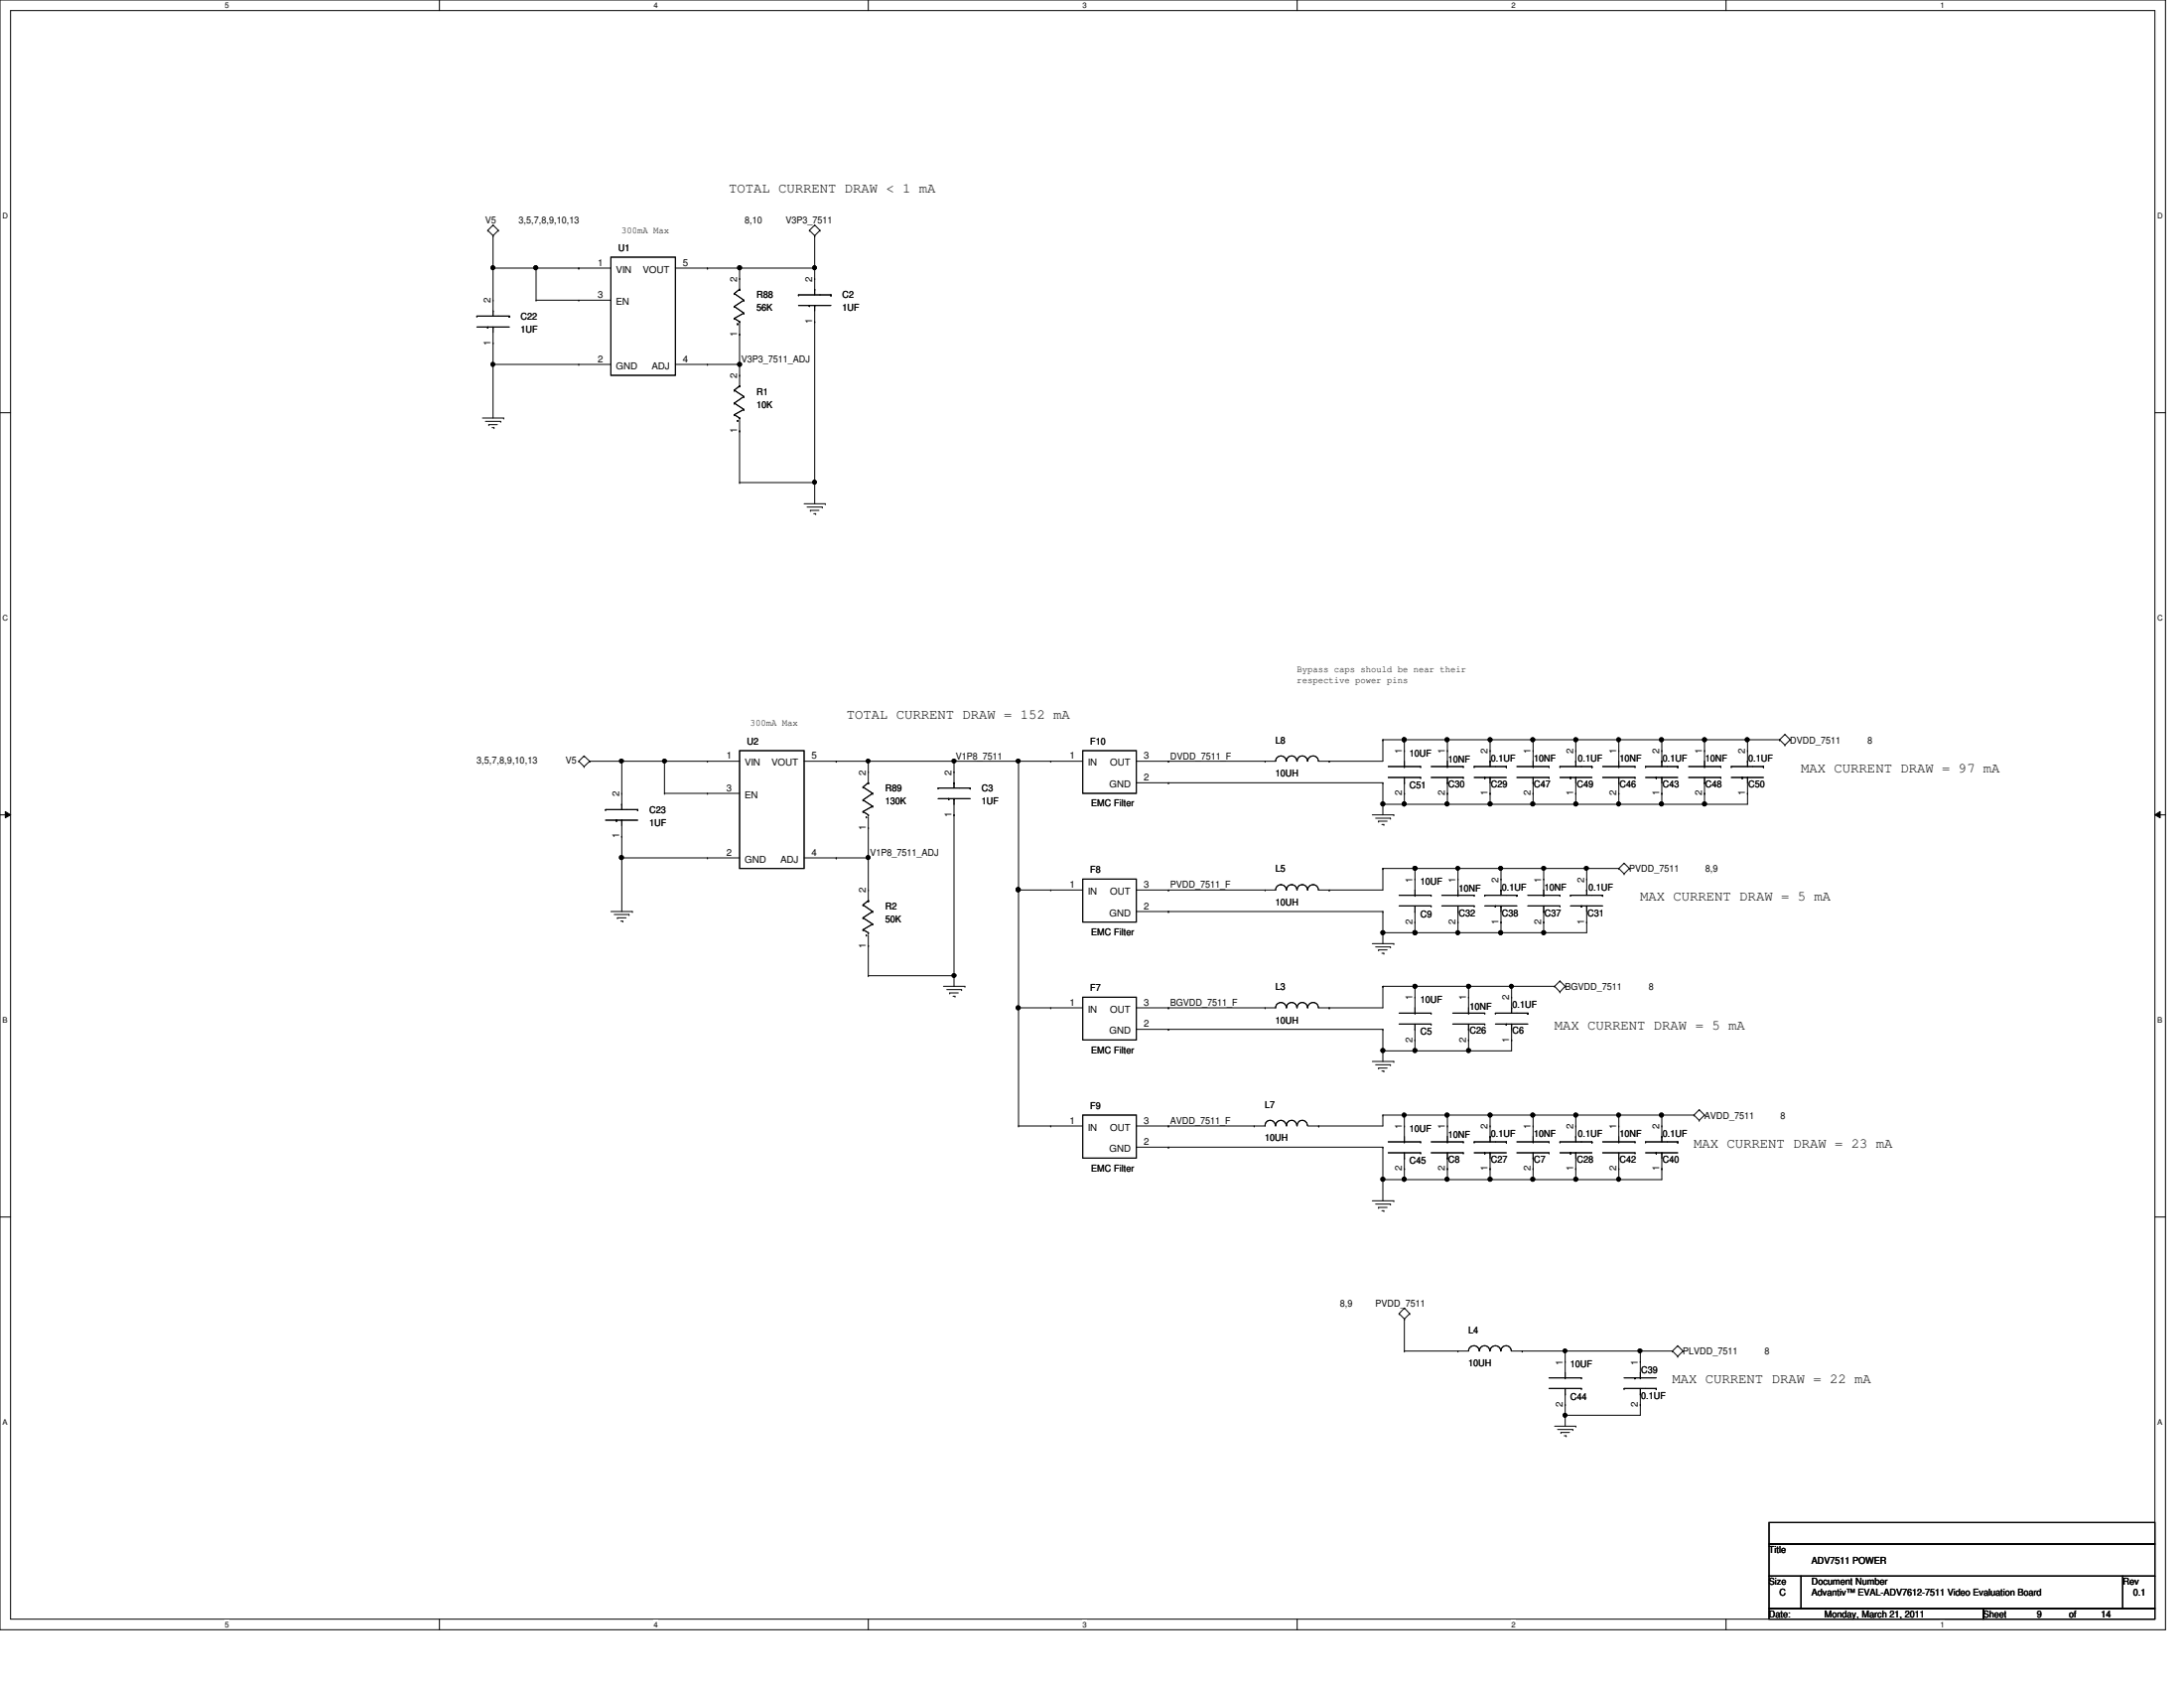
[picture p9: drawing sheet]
<svg xmlns="http://www.w3.org/2000/svg" width="279mm" height="216mm" viewBox="0 0 279 216" stroke-linecap="round" stroke-linejoin="round" font-family="sans-serif">
<path d="M0 0h277v208.4h-277zM1.4 1.4h274.3v205.7h-274.3z" fill="none" stroke="#000" stroke-width=".13"/>
<g fill="#fff">
<path d="M28.8 .1h.5v1.1h-.5z"/>
<path d="M28.8 207.2h.5v1.1h-.5z"/>
</g>
<path d="M56.2 0v1.4M56.2 207.1v1.3" fill="none" stroke="#000" stroke-width=".13"/>
<g fill="#fff">
<path d="M83.7 .1h.5v1.1h-.5z"/>
<path d="M83.7 207.2h.5v1.1h-.5z"/>
</g>
<path d="M111.1 0v1.4M111.1 207.1v1.3" fill="none" stroke="#000" stroke-width=".13"/>
<g fill="#fff">
<path d="M138.5 .1h.6v1.1h-.6z"/>
<path d="M138.5 207.2h.6v1.1h-.6z"/>
</g>
<path d="M165.9 0v1.4M165.9 207.1v1.3" fill="none" stroke="#000" stroke-width=".13"/>
<g fill="#fff">
<path d="M193.4 .1h.5v1.1h-.5z"/>
<path d="M193.4 207.2h.5v1.1h-.5z"/>
</g>
<path d="M220.8 0v1.4M220.8 207.1v1.3" fill="none" stroke="#000" stroke-width=".13"/>
<g fill="#fff">
<path d="M248.2 .1h.6v1.1h-.6z"/>
<path d="M248.2 207.2h.6v1.1h-.6z"/>
<path d="M.3 27.1h.8v1.1h-.8z"/>
<path d="M276 27.1h.7v1.1h-.7z"/>
<path d="M.3 78.5h.8v1.1h-.8z"/>
<path d="M276 78.5h.7v1.1h-.7z"/>
</g>
<path d="M0 52.8h1.4M275.7 52.8h1.3" fill="none" stroke="#000" stroke-width=".13"/>
<g fill="#fff">
<path d="M.3 129.9h.7v1.1h-.7z"/>
<path d="M276 129.9h.6v1.1h-.6z"/>
</g>
<path d="M0 104.2h1.4M.7 103.8l.7 .4-.7 .4zM275.7 104.2l.7-.4v.8zM275.7 104.2h1.3" fill="none" stroke="#000" stroke-width=".13"/>
<path d="M.7 103.8l.7 .4-.7 .4zM275.7 104.2l.7-.4v.8z" fill="#000"/>
<g fill="#fff">
<path d="M.3 181.4h.7v1.1h-.7z"/>
<path d="M276 181.4h.6v1.1h-.6z"/>
</g>
<g fill="none" stroke="#000" stroke-width=".13">
<path d="M62.4 29.5h.1M62.4 29.5l.7 .6M62.9 34.1l.1-.1 .3 .1-.1 .3-.2 .1-.1-.1zM63.1 34.3h.1M63.1 30.1h.1M63.1 28.8h.1M63.1 39.8h.1M63.1 38.4h.1M63.1 34.3h15M63.1 30.1v10.3M63.1 28.8l.7 .7M63.1 28.8l-.7 .7"/>
<path d="M63.8 29.5h.1M63.8 29.5l-.7 .6M68.6 34.3h.1M68.6 38.4h.1M68.6 34.3v4.1M68.6 38.4h9.5M74 34.3h.1M74 38.4h.1M78.1 32.9h8.3v15.1h-8.3zM86.4 34.3h17.8M90.5 34.3h.1M93.9 39.2h.1"/>
<path d="M93.9 37.5h.1M93.9 39.2l1.3 .8M93.9 37.5l1.3 .9M94.6 34.3h.1M94.6 37h.1M94.6 35.6h.1M94.6 34.3v2.7M94.6 37l-.7 .5M95.2 38.4h.1M95.2 38.4l-1.3 .8M102.2 37.7h.1M102.2 39.1h4.1"/>
<path d="M102.2 37.7h4.1M103.5 29.5h.1M103.5 39.1h.1M103.5 29.5l.7 .6M104 34.1l.2-.1 .2 .1v.3l-.2 .1-.2-.1zM104.2 34.3h.1M104.2 30.1h.1M104.2 28.8h.1M104.2 37h.1M104.2 39.1h.1M104.2 35.6h.1M104.2 30.1v7.6"/>
<path d="M104.2 39.1v25.3M104.2 28.8l.7 .7M104.2 28.8l-.7 .7M104.9 29.5h.1M104.9 29.5l-.7 .6M106.3 37.7h.1M61 40.4h.1M61 41.8h4.2M61 40.4h4.2M61.7 53.5h2.7M62.1 53.9h2M62.4 41.8h.1"/>
<path d="M62.5 54.3h.1M62.5 54.3h1.1M62.9 46.4h.1l.3 .1-.1 .3-.2 .1-.1-.1zM62.9 54.7h.3M63.1 43.9h.1M63.1 46.6h.1M63.1 41.8h.1M63.1 41.8v11.7M63.1 46.6h15M63.2 54.7h.1M64.1 53.9h.1M64.4 53.5h.1"/>
<path d="M65.2 40.4h.1M74 46.6h.1M86.4 46.6h8.2M90.5 46.6h.1M93.9 53h.1M93.9 51.6h.1M93.9 49.9h.1M93.9 40.7h.1M93.9 53l.7 .5M93.9 51.6l1.3 .8M93.9 49.9l1.3 .8M93.9 40.7l.7 .4"/>
<path d="M94.4 53.8h.1M94.4 41.4h.1M94.6 42.8h.1M94.6 46.6h.1M94.6 55.1h.1M94.6 49.4h.1M94.6 53.5h.1M94.6 48h.1M94.6 41.1h.1M94.6 41.4v8M94.6 53.8v7.9M94.6 49.4l-.7 .5"/>
<path d="M95.2 52.4h.1M95.2 50.7h.1M95.2 40h.1M95.2 52.4l-1.3 .6M95.2 50.7l-1.3 .9M95.2 40l-1.3 .7M104.2 41.1h.1M94.6 61.7h.1M94.6 61.7h9.6M102.9 64.4h2.7M103.3 64.9h1.9M103.7 65.3h.1"/>
<path d="M103.7 65.3h1.1M104 61.5l.2-.1 .2 .1v.4h-.2h-.2zM104.1 65.7h.3M104.2 61.7h.1M104.4 65.7h.1M105.2 64.9h.1M105.6 64.4h.1M74 97.4h.1M74 97.4l.7 .6M74.7 98h.1M74.7 96.7h.1M74.7 96.7l-.7 .7"/>
<path d="M74.7 96.7l.7 .7M75.4 97.4h.1M75.4 97.4h19.2M75.4 97.4l-.7 .6M79.5 97.4h.1M79.5 97.4v6.1M85 97.4h.1M85 97.4v4.1M90.5 97.4h.1M94.6 96h8.3v15.1h-8.3zM102.9 97.4h35.6M107 97.4h.1"/>
<path d="M110.9 97.2h.3l.1 .1-.1 .2-.2 .1-.1-.1zM111.1 97.4h.1M111.1 98.7h.1M111.1 97.4v2.7M122 97.4h.1M122 98.7h.1M122 97.4v3.4M130.3 97.4h.1M130.3 97.4v46.6M134.4 97.4h.1M138.5 96h6.9v5.5h-6.9zM145.4 97.4h17.8a.68 .68 0 0 1 .7-.7 .68 .68 0 0 1 .6 .7"/>
<path d="M149.5 97.4h.1M161.8 97.4h.1M164.6 97.4a.66 .66 0 0 1 .6-.7 .66 .66 0 0 1 .7 .7M165.9 97.4a.66 .66 0 0 1 .7-.7 .66 .66 0 0 1 .7 .7M167.3 97.4a.68 .68 0 0 1 .7-.7 .68 .68 0 0 1 .7 .7M170.1 97.4h.1M176.9 94.6h.1M176.9 94.6v2.8h-8.2M176.9 94.6h50.8M177.6 98h4.1M177.6 99.4h4.1M179.5 94.4h.1l.2 .1v.3l-.2 .1-.1-.1z"/>
<path d="M179.7 94.6h.1M179.7 98h.1M179.7 96h.1M179.7 94.6v3.4M179.7 99.4v3.5M181.7 98h.1M181.7 99.4h.1M183.1 98h4.1M183.1 99.4h4.1M185.2 94.6h.1M185.2 98h.1M185.2 96h.1"/>
<path d="M185.2 94.6v3.4M185.2 99.4v3.5M187.2 98h.1M187.2 99.4h.1M188.6 98h.1M188.6 98h4.1M188.6 99.4h4.1M189.9 99.4h.1M190.6 94.6h.1M190.6 97.4h.1M190.6 99.4h.1M190.6 96h.1"/>
<path d="M190.6 94.6v3.4M190.6 99.4v3.5M192.7 98h.1M194.1 98h4.1M194.1 99.4h4.1M196.1 94.6h.1M196.1 98h.1M196.1 96h.1M196.1 94.6v3.4M196.1 99.4v3.5M198.2 98h.1M198.2 99.4h.1"/>
<path d="M199.6 98h.1M199.6 98h4.1M199.6 99.4h4.1M200.9 99.4h.1M201.6 94.6h.1M201.6 97.4h.1M201.6 99.4h.1M201.6 96h.1M201.6 94.6v3.4M201.6 99.4v3.5M203.7 98h.1M205 98h4.2"/>
<path d="M205 99.4h4.2M206.9 94.4h.2l.2 .1-.1 .3-.1 .1-.2-.1zM207.1 94.6h.1M207.1 98h.1M207.1 96h.1M207.1 94.6v3.4M207.1 99.4v3.5M209.2 98h.1M209.2 99.4h.1M210.5 98h.1M210.5 98h4.1M210.5 99.4h4.1"/>
<path d="M211.9 99.4h.1M212.6 94.6h.1M212.6 97.4h.1M212.6 99.4h.1M212.6 96h.1M212.6 94.6v3.4M212.6 99.4v3.5M214.6 98h.1M216 98h4.1M216 99.4h4.1M218.1 94.6h.1M218.1 98h.1"/>
<path d="M218.1 96h.1M218.1 94.6v3.4M218.1 99.4v3.5M220.1 98h.1M220.1 99.4h.1M221.5 98h.1M221.5 98h4.1M221.5 99.4h4.1M222.9 99.4h.1M223.6 94.6h.1M223.6 97.4h.1M223.6 99.4h.1"/>
<path d="M223.6 96h.1M223.6 99.4v3.5h-46.7M223.6 94.6v3.4M225.6 98h.1M227.7 94.6h.1M227.7 94.6l.6 .7M228.3 93.9h.1M228.3 95.3h.1M228.3 93.9l-.6 .7M228.3 93.9l.7 .7M229 94.6h.1M229 94.6l-.7 .7"/>
<path d="M77.5 103.5h.1M77.5 104.9h4.1M77.5 103.5h4.1M78.1 116.6h2.8M78.6 117h1.9M78.9 104.9h.1M79 117.4h.1M79 117.4h1.1M79.4 117.8h.3M79.5 109.7h.1M79.5 107h.1M79.5 102.9h.1"/>
<path d="M79.5 104.9h.1M79.5 101.5h.1M79.5 104.9v11.7M79.5 109.7h15.1M79.7 117.8h.1M80.5 117h.1M80.9 116.6h.1M81.6 103.5h.1M85 101.5h.1M85 101.5h9.6M90.5 109.7h.1M90.5 101.5h.1"/>
<path d="M102.9 109.7h8.2M107 109.7h.1M110.4 118.9h.1M110.4 117.4h.1M110.4 115.7h.1M110.4 103.8h.1M110.4 102.3h.1M110.4 100.7h.1M110.4 118.9l.7 .4M110.4 117.4l1.2 .8M110.4 115.7l1.2 .9M110.4 103.8l.7 .4"/>
<path d="M110.4 102.3l1.2 .8M110.4 100.7l1.2 .8M110.8 119.6h.1M110.8 104.5h.1M110.9 109.5l.1-.1 .3 .1-.1 .4h-.2h-.1zM111.1 109.7h.1M111.1 105.9h.1M111.1 115.2h.1M111.1 119.3h.1M111.1 113.8h.1M111.1 100.1h.1M111.1 104.2h.1"/>
<path d="M111.1 104.5v10.7M111.1 119.6v5.2M111.1 115.2l-.7 .5M111.1 100.1l-.7 .6M111.6 118.2h.1M111.6 116.6h.1M111.6 103.1h.1M111.6 101.5h.1M111.6 118.2l-1.2 .7M111.6 116.6l-1.2 .8M111.6 103.1l-1.2 .7M111.6 101.5l-1.2 .8"/>
<path d="M120 100.8h.1M120 102.2h4.1M120 100.8h4.1M121.4 102.2h.1M122 104.2h.1M122 100.1h.1M122 102.2h.1M122 102.2v24M124.1 100.8h.1M130.3 113.8h.1M130.3 113.8h8.2M134.4 113.8h.1"/>
<path d="M138.5 112.4h6.9v5.5h-6.9zM145.4 113.8h17.8a.68 .68 0 0 1 .7-.6 .68 .68 0 0 1 .6 .6M145.4 100.1h31.5M145.4 116.6h31.5M149.5 113.8h.1M149.5 100.1h.1M149.5 116.6h.1M161.8 113.8h.1M164.6 113.8a.66 .66 0 0 1 .6-.6 .66 .66 0 0 1 .7 .6M165.9 113.8a.66 .66 0 0 1 .7-.6 .66 .66 0 0 1 .7 .6M167.3 113.8a.68 .68 0 0 1 .7-.6 .68 .68 0 0 1 .7 .6M170.1 113.8h.1"/>
<path d="M175.6 104.2h2.7M176 104.6h1.9M176.4 105h.1M176.4 105h1.1M176.8 105.5h.2M176.9 111.1h.1M176.9 100.1h.1M176.9 119.3h.1M176.9 102.9h.1M176.9 116.6h.1M176.9 111.1v2.7h-8.2M176.9 111.1h30.2"/>
<path d="M176.9 100.1v4.1M176.9 116.6v4.1M177 105.5h.1M177.9 104.6h.1M178.3 104.2h.1M179 114.5h4.1M179 115.9h4.1M179.5 102.6h.1l.2 .1v.3l-.2 .1-.1-.1zM179.7 101.5h.1M179.7 102.9h.1M179.7 100.1h.1M181 111.1h.1"/>
<path d="M181 117.9h.1M181 119.3h.1M181 116.6h.1M181 114.5h.1M181 112.4h.1M181 111.1v3.4M181 115.9v3.4M183.1 114.5h.1M183.1 115.9h.1M184.4 114.5h4.2M184.4 115.9h4.2M185.2 102.9h.1"/>
<path d="M185.2 101.5h.1M185.2 100.1h.1M186.3 110.9h.4v.1v.2l-.2 .1-.2-.1zM186.3 119.1l.2-.1 .2 .2v.3h-.2h-.2zM186.5 111.1h.1M186.5 117.9h.1M186.5 119.3h.1M186.5 116.6h.1M186.5 114.5h.1M186.5 112.4h.1M186.5 111.1v3.4M186.5 115.9v3.4"/>
<path d="M188.6 114.5h.1M188.6 115.9h.1M189.9 114.5h.1M189.9 114.5h4.2M189.9 115.9h4.2M190.6 102.9h.1M190.6 101.5h.1M191.3 115.9h.1M192 119.3h.1M192 111.1h.1M192 117.9h.1M192 113.8h.1"/>
<path d="M192 115.9h.1M192 112.4h.1M192 111.1v3.4M192 115.9v3.4M194.1 114.5h.1M195.5 114.5h4.1M195.5 115.9h4.1M196.1 102.9h.1M196.1 101.5h.1M196.1 100.1h.1M197.5 111.1h.1M197.5 119.3h.1"/>
<path d="M197.5 117.9h.1M197.5 116.6h.1M197.5 114.5h.1M197.5 112.4h.1M197.5 111.1v3.4M197.5 115.9v3.4M199.6 114.5h.1M199.6 115.9h.1M200.9 114.5h.1M200.9 114.5h4.1M200.9 115.9h4.1M201.6 102.9h.1"/>
<path d="M201.6 101.5h.1M202.3 115.9h.1M203 111.1h.1M203 117.9h.1M203 113.8h.1M203 115.9h.1M203 112.4h.1M203 115.9v3.4h-26.1M203 111.1v3.4M205 114.5h.1M206.9 102.6h.2l.2 .1-.1 .3-.1 .1-.2-.1zM207.1 102.9h.1"/>
<path d="M207.1 101.5h.1M207.1 111.1h.1M207.1 100.1h.1M207.1 111.1l.7 .7M207.8 110.4h.1M207.8 111.8h.1M207.8 110.4l-.7 .7M207.8 110.4l.6 .7M208.4 111.1h.1M208.4 111.1l-.6 .7M212.6 102.9h.1M212.6 101.5h.1"/>
<path d="M218.1 102.9h.1M218.1 101.5h.1M218.1 100.1h.1M223.6 101.5h.1M111.1 124.8h.1M111.1 120.9h.1M111.1 124.8h10.9M120.7 126.2h2.7M121.1 126.6h1.9M121.5 127h.1M121.5 127h1.1M121.9 127.4h.3"/>
<path d="M122 124.8h.1M122.2 127.4h.1M123 126.6h.1M123.4 126.2h.1M130.3 128.9h.1M130.3 128.9h8.2M134.4 128.9h.1M138.5 127.6h6.9v5.4h-6.9zM145.4 128.9h17.8a.68 .68 0 0 1 .7-.7 .68 .68 0 0 1 .6 .7M145.4 131.7h31.5M149.5 128.9h.1M149.5 131.7h.1"/>
<path d="M161.8 128.9h.1M164.6 128.9a.66 .66 0 0 1 .6-.7 .66 .66 0 0 1 .7 .7M165.9 128.9a.66 .66 0 0 1 .7-.7 .66 .66 0 0 1 .7 .7M167.3 128.9a.68 .68 0 0 1 .7-.7 .68 .68 0 0 1 .7 .7M170.1 128.9h.1M175.6 135.8h2.7M175.6 120.7h2.7M176 136.2h1.9M176 121.1h1.9M176.4 136.6h.1M176.4 121.5h.1M176.4 136.6h1.1"/>
<path d="M176.4 121.5h1.1M176.8 137h.2M176.8 121.9h.2M176.9 126.2h.1M176.9 134.4h.1M176.9 131.7h.1M176.9 126.2v2.7h-8.2M176.9 131.7v4.1M176.9 126.2h22M177 137h.1M177 121.9h.1M177.9 136.2h.1"/>
<path d="M177.9 121.1h.1M178.3 135.8h.1M178.3 120.7h.1M179 131h4.1M179 129.6h4.1M181 126.2h.1M181 133h.1M181 134.4h.1M181 131.7h.1M181 129.6h.1M181 127.6h.1M181 126.2v3.4"/>
<path d="M181 131v3.4M183.1 129.6h.1M183.1 131h.1M185.8 131h4.1M185.8 129.6h4.1M187.9 126.2h.1M187.9 133h.1M187.9 134.4h.1M187.9 131.7h.1M187.9 129.6h.1M187.9 127.6h.1M187.9 126.2v3.4"/>
<path d="M187.9 131v3.4M189.9 129.6h.1M189.9 131h.1M191.3 129.6h.1M191.3 131h4.2M191.3 129.6h4.2M192.7 131h.1M193.2 126l.1-.1 .3 .1-.1 .3-.2 .1-.1-.1zM193.4 126.2h.1M193.4 133h.1M193.4 128.9h.1M193.4 131h.1"/>
<path d="M193.4 127.6h.1M193.4 131v3.4h-16.5M193.4 126.2v3.4M195.5 129.6h.1M198.9 126.2h.1M198.9 126.2l.7 .7M199.6 125.5h.1M199.6 126.9h.1M199.6 125.5l-.7 .7M199.6 125.5l.6 .7M200.2 126.2h.1M200.2 126.2l-.6 .7"/>
<path d="M0 155.7h1.4M130.3 144h.1M130.3 144h8.2M134.4 144h.1M138.5 142.6h6.9v5.5h-6.9zM145.4 146.7h31.5M149.5 144h.1M149.5 146.7h.1M160.4 144h.1M163.2 144a.66 .66 0 0 0-.7-.7 .66 .66 0 0 0-.7 .7h-16.4M164.5 144a.68 .68 0 0 0-.6-.7 .68 .68 0 0 0-.7 .7M165.9 144a.66 .66 0 0 0-.7-.7 .66 .66 0 0 0-.6 .7"/>
<path d="M167.3 144a.66 .66 0 0 0-.7-.7 .66 .66 0 0 0-.7 .7M168.7 144h.1M175.6 153.6h2.7M176 154h1.9M176.4 154.4h.1M176.4 154.4h1.1M176.8 154.9h.2M176.9 150.9h.1M176.9 142.6h.1M176.9 146.7h.1M176.9 142.6v1.4h-9.6M176.9 146.7v6.9"/>
<path d="M176.9 142.6h39.8M177 154.9h.1M177.6 146h4.1M177.6 147.4h4.1M177.9 154h.1M178.3 153.6h.1M179.5 150.6h.1l.2 .1v.3l-.2 .1-.1-.1zM179.5 142.4h.1l.2 .1v.3l-.2 .1-.1-.1zM179.7 142.6h.1M179.7 149.5h.1M179.7 150.9h.1M179.7 148.1h.1"/>
<path d="M179.7 146h.1M179.7 144h.1M179.7 142.6v3.4M179.7 147.4v3.5M181.7 146h.1M181.7 147.4h.1M183.1 146h4.1M183.1 147.4h4.1M185.2 142.6h.1M185.2 149.5h.1M185.2 150.9h.1M185.2 148.1h.1"/>
<path d="M185.2 146h.1M185.2 144h.1M185.2 142.6v3.4M185.2 147.4v3.5M187.2 146h.1M187.2 147.4h.1M188.6 146h.1M188.6 146h4.1M188.6 147.4h4.1M189.9 147.4h.1M190.6 142.6h.1M190.6 150.9h.1"/>
<path d="M190.6 149.5h.1M190.6 145.4h.1M190.6 147.4h.1M190.6 144h.1M190.6 142.6v3.4M190.6 147.4v3.5M192.7 146h.1M194.1 146h4.1M194.1 147.4h4.1M196.1 142.6h.1M196.1 150.9h.1M196.1 149.5h.1"/>
<path d="M196.1 148.1h.1M196.1 146h.1M196.1 144h.1M196.1 142.6v3.4M196.1 147.4v3.5M198.2 146h.1M198.2 147.4h.1M199.6 146h.1M199.6 146h4.1M199.6 147.4h4.1M200.9 147.4h.1M201.6 142.6h.1"/>
<path d="M201.6 150.9h.1M201.6 149.5h.1M201.6 145.4h.1M201.6 147.4h.1M201.6 144h.1M201.6 142.6v3.4M201.6 147.4v3.5M203.7 146h.1M205 146h4.2M205 147.4h4.2M206.9 142.4h.2l.2 .1-.1 .3-.1 .1-.2-.1zM206.9 150.6h.2l.2 .1-.1 .3-.1 .1-.2-.1z"/>
<path d="M207.1 142.6h.1M207.1 150.9h.1M207.1 149.5h.1M207.1 148.1h.1M207.1 146h.1M207.1 144h.1M207.1 142.6v3.4M207.1 147.4v3.5M209.2 146h.1M209.2 147.4h.1M210.5 146h.1M210.5 146h4.1"/>
<path d="M210.5 147.4h4.1M211.9 147.4h.1M212.6 142.6h.1M212.6 149.5h.1M212.6 145.4h.1M212.6 147.4h.1M212.6 144h.1M212.6 147.4v3.5h-35.7M212.6 142.6v3.4M214.6 146h.1M216.7 142.6h.1M216.7 142.6l.7 .7"/>
<path d="M217.4 141.9h.1M217.4 143.3h.1M217.4 141.9l-.7 .7M217.4 141.9l.7 .7M218.1 142.6h.1M218.1 142.6l-.7 .7M275.7 155.7h1.3M179 168h.1M179 168l.7 .7M179.7 168.7h.1M179.7 172.8h.1M179.7 167.3h.1"/>
<path d="M179.7 172.8h8.2a.68 .68 0 0 1 .7-.7 .68 .68 0 0 1 .6 .7M179.7 168.7v4.1M179.7 167.3l.6 .7M179.7 167.3l-.7 .7M180.3 168h.1M180.3 168l-.6 .7M186.5 172.8h.1M189.3 172.8a.66 .66 0 0 1 .6-.7 .66 .66 0 0 1 .7 .7M190.6 172.8a.68 .68 0 0 1 .7-.7 .68 .68 0 0 1 .7 .7M192 172.8a.66 .66 0 0 1 .7-.7 .66 .66 0 0 1 .6 .7M193.4 172.8h20.6M194.7 172.8h.1"/>
<path d="M198.2 176.2h4.1M198.2 177.6h4.1M200 172.6h.4v.2v.1l-.2 .1-.2-.1zM200.2 172.8h.1M200.2 179.7h.1M200.2 178.3h.1M200.2 176.2h.1M200.2 174.2h.1M200.2 172.8v3.4M200.2 177.6v4.8M202.3 176.2h.1M202.3 177.6h.1"/>
<path d="M207.8 177.6h.1M207.8 176.2h4.1M207.8 177.6h4.1M209.2 176.2h.1M209.8 172.8h.1M209.8 179.7h.1M209.8 178.3h.1M209.8 176.2h.1M209.8 174.2h.1M209.8 172.8v3.4M209.8 177.6v3.4h-9.6M211.9 177.6h.1"/>
<path d="M214 172.8h.1M214 172.8l.6 .7M214.6 172.1h.1M214.6 173.5h.1M214.6 172.1l-.6 .7M214.6 172.1l.7 .7M215.3 172.8h.1M215.3 172.8l-.7 .7M198.9 182.4h2.7M199.3 182.8h1.9M199.7 183.2h.1M199.7 183.2h1.1"/>
<path d="M200 180.8h.2l.2 .1v.3l-.2 .1-.2-.1zM200.1 183.6h.3M200.2 181h.1M200.4 183.6h.1M201.2 182.8h.1M201.6 182.4h.1M226.3 194.7h49.4v2.8h-49.4zM226.3 197.5h49.4v4.1h-49.4zM226.3 201.6h4.1v4.1h-4.1zM226.3 205.7h27.4v1.4h-27.4zM230.4 201.6h41.2v4.1h-41.2zM253.7 205.7h22v1.4h-22z"/>
<path d="M271.6 201.6h4.1v4.1h-4.1z"/>
<circle cx="68.5" cy="34.2" r=".26"/>
<circle cx="94.6" cy="34.2" r=".26"/>
<circle cx="94.6" cy="46.6" r=".26"/>
<circle cx="79.5" cy="97.3" r=".25"/>
<circle cx="85" cy="97.3" r=".25"/>
<circle cx="122" cy="97.3" r=".25"/>
<circle cx="130.3" cy="97.3" r=".25"/>
<circle cx="185.1" cy="94.6" r=".26"/>
<circle cx="190.6" cy="94.6" r=".26"/>
<circle cx="196.1" cy="94.6" r=".26"/>
<circle cx="201.6" cy="94.6" r=".26"/>
<circle cx="212.6" cy="94.6" r=".26"/>
<circle cx="218.1" cy="94.6" r=".26"/>
<circle cx="223.5" cy="94.6" r=".26"/>
<circle cx="79.5" cy="109.7" r=".26"/>
<circle cx="130.3" cy="113.8" r=".26"/>
<circle cx="176.9" cy="119.3" r=".26"/>
<circle cx="176.9" cy="102.8" r=".26"/>
<circle cx="181" cy="119.3" r=".26"/>
<circle cx="181" cy="111" r=".25"/>
<circle cx="185.1" cy="102.8" r=".26"/>
<circle cx="190.6" cy="102.8" r=".26"/>
<circle cx="192" cy="119.3" r=".26"/>
<circle cx="192" cy="111" r=".25"/>
<circle cx="196.1" cy="102.8" r=".26"/>
<circle cx="197.5" cy="119.3" r=".26"/>
<circle cx="197.5" cy="111" r=".25"/>
<circle cx="201.6" cy="102.8" r=".26"/>
<circle cx="202.9" cy="111" r=".25"/>
<circle cx="212.6" cy="102.8" r=".26"/>
<circle cx="218.1" cy="102.8" r=".26"/>
<circle cx="122" cy="124.8" r=".25"/>
<circle cx="130.3" cy="128.9" r=".26"/>
<circle cx="176.9" cy="134.4" r=".26"/>
<circle cx="181" cy="126.2" r=".26"/>
<circle cx="181" cy="134.4" r=".26"/>
<circle cx="187.9" cy="134.4" r=".26"/>
<circle cx="187.9" cy="126.2" r=".26"/>
<circle cx="176.9" cy="150.8" r=".26"/>
<circle cx="185.1" cy="150.8" r=".26"/>
<circle cx="185.1" cy="142.6" r=".26"/>
<circle cx="190.6" cy="150.8" r=".26"/>
<circle cx="190.6" cy="142.6" r=".26"/>
<circle cx="196.1" cy="150.8" r=".26"/>
<circle cx="196.1" cy="142.6" r=".26"/>
<circle cx="201.6" cy="142.6" r=".26"/>
<circle cx="201.6" cy="150.8" r=".26"/>
<circle cx="212.6" cy="142.6" r=".26"/>
<circle cx="209.8" cy="172.8" r=".25"/>
</g>
<g fill="#000">
<path d="M62.9 34.1l.1-.1 .3 .1-.1 .3-.2 .1-.1-.1z" fill-rule="evenodd"/>
<path d="M62.9 34.1l.1-.1 .3 .1-.1 .3-.2 .1-.1-.1z" fill-rule="evenodd"/>
<path d="M104 34.1l.2-.1 .2 .1v.3l-.2 .1-.2-.1z" fill-rule="evenodd"/>
<path d="M104 34.1l.2-.1 .2 .1v.3l-.2 .1-.2-.1z" fill-rule="evenodd"/>
<path d="M62.9 46.4h.1l.3 .1-.1 .3-.2 .1-.1-.1z" fill-rule="evenodd"/>
<path d="M62.9 46.4h.1l.3 .1-.1 .3-.2 .1-.1-.1z" fill-rule="evenodd"/>
<path d="M104 61.5l.2-.1 .2 .1v.4h-.2h-.2z" fill-rule="evenodd"/>
<path d="M104 61.5l.2-.1 .2 .1v.4h-.2h-.2z" fill-rule="evenodd"/>
<path d="M110.9 97.2h.3l.1 .1-.1 .2-.2 .1-.1-.1z" fill-rule="evenodd"/>
<path d="M110.9 97.2h.3l.1 .1-.1 .2-.2 .1-.1-.1z" fill-rule="evenodd"/>
<path d="M179.5 94.4h.1l.2 .1v.3l-.2 .1-.1-.1z" fill-rule="evenodd"/>
<path d="M179.5 94.4h.1l.2 .1v.3l-.2 .1-.1-.1z" fill-rule="evenodd"/>
<path d="M179.5 94.4h.1l.2 .1v.3l-.2 .1-.1-.1z" fill-rule="evenodd"/>
<path d="M179.5 94.4h.1l.2 .1v.3l-.2 .1-.1-.1z" fill-rule="evenodd"/>
<path d="M206.9 94.4h.2l.2 .1-.1 .3-.1 .1-.2-.1z" fill-rule="evenodd"/>
<path d="M206.9 94.4h.2l.2 .1-.1 .3-.1 .1-.2-.1z" fill-rule="evenodd"/>
<path d="M110.9 109.5l.1-.1 .3 .1-.1 .4h-.2h-.1z" fill-rule="evenodd"/>
<path d="M110.9 109.5l.1-.1 .3 .1-.1 .4h-.2h-.1z" fill-rule="evenodd"/>
<path d="M179.5 102.6h.1l.2 .1v.3l-.2 .1-.1-.1z" fill-rule="evenodd"/>
<path d="M179.5 102.6h.1l.2 .1v.3l-.2 .1-.1-.1z" fill-rule="evenodd"/>
<path d="M179.5 102.6h.1l.2 .1v.3l-.2 .1-.1-.1z" fill-rule="evenodd"/>
<path d="M179.5 102.6h.1l.2 .1v.3l-.2 .1-.1-.1z" fill-rule="evenodd"/>
<path d="M186.3 110.9h.4v.1v.2l-.2 .1-.2-.1z" fill-rule="evenodd"/>
<path d="M186.3 119.1l.2-.1 .2 .2v.3h-.2h-.2z" fill-rule="evenodd"/>
<path d="M186.3 110.9h.4v.1v.2l-.2 .1-.2-.1z" fill-rule="evenodd"/>
<path d="M186.3 119.1l.2-.1 .2 .2v.3h-.2h-.2z" fill-rule="evenodd"/>
<path d="M206.9 102.6h.2l.2 .1-.1 .3-.1 .1-.2-.1z" fill-rule="evenodd"/>
<path d="M206.9 102.6h.2l.2 .1-.1 .3-.1 .1-.2-.1z" fill-rule="evenodd"/>
<path d="M193.2 126l.1-.1 .3 .1-.1 .3-.2 .1-.1-.1z" fill-rule="evenodd"/>
<path d="M193.2 126l.1-.1 .3 .1-.1 .3-.2 .1-.1-.1z" fill-rule="evenodd"/>
<path d="M179.5 150.6h.1l.2 .1v.3l-.2 .1-.1-.1z" fill-rule="evenodd"/>
<path d="M179.5 142.4h.1l.2 .1v.3l-.2 .1-.1-.1z" fill-rule="evenodd"/>
<path d="M179.5 150.6h.1l.2 .1v.3l-.2 .1-.1-.1z" fill-rule="evenodd"/>
<path d="M179.5 150.6h.1l.2 .1v.3l-.2 .1-.1-.1z" fill-rule="evenodd"/>
<path d="M179.5 142.4h.1l.2 .1v.3l-.2 .1-.1-.1z" fill-rule="evenodd"/>
<path d="M179.5 150.6h.1l.2 .1v.3l-.2 .1-.1-.1z" fill-rule="evenodd"/>
<path d="M206.9 142.4h.2l.2 .1-.1 .3-.1 .1-.2-.1z" fill-rule="evenodd"/>
<path d="M206.9 150.6h.2l.2 .1-.1 .3-.1 .1-.2-.1z" fill-rule="evenodd"/>
<path d="M206.9 142.4h.2l.2 .1-.1 .3-.1 .1-.2-.1z" fill-rule="evenodd"/>
<path d="M206.9 150.6h.2l.2 .1-.1 .3-.1 .1-.2-.1z" fill-rule="evenodd"/>
<path d="M200 172.6h.4v.2v.1l-.2 .1-.2-.1z" fill-rule="evenodd"/>
<path d="M200 172.6h.4v.2v.1l-.2 .1-.2-.1z" fill-rule="evenodd"/>
<path d="M200 180.8h.2l.2 .1v.3l-.2 .1-.2-.1z" fill-rule="evenodd"/>
<path d="M200 180.8h.2l.2 .1v.3l-.2 .1-.2-.1z" fill-rule="evenodd"/>
<circle cx="68.5" cy="34.2" r=".26"/>
<circle cx="94.6" cy="34.2" r=".26"/>
<circle cx="94.6" cy="46.6" r=".26"/>
<circle cx="79.5" cy="97.3" r=".25"/>
<circle cx="85" cy="97.3" r=".25"/>
<circle cx="122" cy="97.3" r=".25"/>
<circle cx="130.3" cy="97.3" r=".25"/>
<circle cx="185.1" cy="94.6" r=".26"/>
<circle cx="190.6" cy="94.6" r=".26"/>
<circle cx="196.1" cy="94.6" r=".26"/>
<circle cx="201.6" cy="94.6" r=".26"/>
<circle cx="212.6" cy="94.6" r=".26"/>
<circle cx="218.1" cy="94.6" r=".26"/>
<circle cx="223.5" cy="94.6" r=".26"/>
<circle cx="79.5" cy="109.7" r=".26"/>
<circle cx="130.3" cy="113.8" r=".26"/>
<circle cx="176.9" cy="119.3" r=".26"/>
<circle cx="176.9" cy="102.8" r=".26"/>
<circle cx="181" cy="119.3" r=".26"/>
<circle cx="181" cy="111" r=".25"/>
<circle cx="185.1" cy="102.8" r=".26"/>
<circle cx="190.6" cy="102.8" r=".26"/>
<circle cx="192" cy="119.3" r=".26"/>
<circle cx="192" cy="111" r=".25"/>
<circle cx="196.1" cy="102.8" r=".26"/>
<circle cx="197.5" cy="119.3" r=".26"/>
<circle cx="197.5" cy="111" r=".25"/>
<circle cx="201.6" cy="102.8" r=".26"/>
<circle cx="202.9" cy="111" r=".25"/>
<circle cx="212.6" cy="102.8" r=".26"/>
<circle cx="218.1" cy="102.8" r=".26"/>
<circle cx="122" cy="124.8" r=".25"/>
<circle cx="130.3" cy="128.9" r=".26"/>
<circle cx="176.9" cy="134.4" r=".26"/>
<circle cx="181" cy="126.2" r=".26"/>
<circle cx="181" cy="134.4" r=".26"/>
<circle cx="187.9" cy="134.4" r=".26"/>
<circle cx="187.9" cy="126.2" r=".26"/>
<circle cx="176.9" cy="150.8" r=".26"/>
<circle cx="185.1" cy="150.8" r=".26"/>
<circle cx="185.1" cy="142.6" r=".26"/>
<circle cx="190.6" cy="150.8" r=".26"/>
<circle cx="190.6" cy="142.6" r=".26"/>
<circle cx="196.1" cy="150.8" r=".26"/>
<circle cx="196.1" cy="142.6" r=".26"/>
<circle cx="201.6" cy="142.6" r=".26"/>
<circle cx="201.6" cy="150.8" r=".26"/>
<circle cx="212.6" cy="142.6" r=".26"/>
<circle cx="209.8" cy="172.8" r=".25"/>
</g>
<g font-size="1.8">
<text x="93.3" y="24.7">TOTAL CURRENT DRAW &lt; 1 mA</text>
<text x="108.3" y="91.9">TOTAL CURRENT DRAW = 152 mA</text>
<text x="230.4" y="98.8">MAX CURRENT DRAW = 97 mA</text>
<text x="209.8" y="115.2">MAX CURRENT DRAW = 5 mA</text>
<text x="198.9" y="131.7">MAX CURRENT DRAW = 5 mA</text>
<text x="216.7" y="146.8">MAX CURRENT DRAW = 23 mA</text>
<text x="214" y="177">MAX CURRENT DRAW = 22 mA</text>
</g>
<g font-size="1.2">
<text x="62.1" y="28.6">V5</text>
<text x="66.4" y="28.6">3,5,7,8,9,10,13</text>
<text x="79.5" y="29.8">300mA Max</text>
<text x="95.3" y="28.6">8,10</text>
<text x="100.5" y="28.6">V3P3_7511</text>
<text x="76.5" y="34">1</text>
<text x="78.8" y="34.9">VIN</text>
<text x="79.1" y="32.1">U1</text>
<text x="82.3" y="34.9">VOUT</text>
<text x="87.4" y="34">5</text>
<text x="62.8" y="38.8" transform="rotate(-90 62.8 38.8)">2</text>
<text x="66.6" y="40.9">C22</text>
<text x="76.5" y="38.1">3</text>
<text x="78.8" y="39">EN</text>
<text x="94.3" y="36" transform="rotate(-90 94.3 36)">2</text>
<text x="96.8" y="38.1">R88</text>
<text x="96.8" y="39.8">56K</text>
<text x="103.9" y="41.4" transform="rotate(-90 103.9 41.4)">1</text>
<text x="103.9" y="36" transform="rotate(-90 103.9 36)">2</text>
<text x="107.8" y="38.1">C2</text>
<text x="107.8" y="39.8">1UF</text>
<text x="62.8" y="44.2" transform="rotate(-90 62.8 44.2)">1</text>
<text x="66.6" y="42.5">1UF</text>
<text x="76.5" y="46.3">2</text>
<text x="78.8" y="47.2">GND</text>
<text x="83.4" y="47.2">ADJ</text>
<text x="87.4" y="46.3">4</text>
<text x="94.3" y="43.1" transform="rotate(-90 94.3 43.1)">1</text>
<text x="94.9" y="46.4">V3P3_7511_ADJ</text>
<text x="94.3" y="48.4" transform="rotate(-90 94.3 48.4)">2</text>
<text x="96.8" y="50.5">R1</text>
<text x="96.8" y="52.2">10K</text>
<text x="94.3" y="55.4" transform="rotate(-90 94.3 55.4)">1</text>
<text x="165.9" y="86">Bypass caps should be near their</text>
<text x="165.9" y="87.4">respective power pins</text>
<text x="95.6" y="95.2">U2</text>
<text x="96" y="92.9">300mA Max</text>
<text x="139.5" y="95.2">F10</text>
<text x="163.2" y="95.1">L8</text>
<text x="229" y="95.1">DVDD_7511</text>
<text x="238.9" y="95.1">8</text>
<text x="61" y="97.7">3,5,7,8,9,10,13</text>
<text x="72.4" y="97.7">V5</text>
<text x="79.2" y="101.9" transform="rotate(-90 79.2 101.9)">2</text>
<text x="93" y="97.1">1</text>
<text x="93" y="101.2">3</text>
<text x="95.3" y="98">VIN</text>
<text x="98.7" y="98">VOUT</text>
<text x="103.8" y="97.1">5</text>
<text x="110.8" y="99.1" transform="rotate(-90 110.8 99.1)">2</text>
<text x="113.3" y="101.3">R89</text>
<text x="121.8" y="99.1" transform="rotate(-90 121.8 99.1)">2</text>
<text x="122.3" y="97.1">V1P8_7511</text>
<text x="125.6" y="101.3">C3</text>
<text x="136.9" y="97.1">1</text>
<text x="139.2" y="98">IN</text>
<text x="141.9" y="100.7">GND</text>
<text x="142" y="98">OUT</text>
<text x="146.3" y="99.8">2</text>
<text x="146.3" y="97.1">3</text>
<text x="149.7" y="97.1">DVDD_7511_F</text>
<text x="163.2" y="99.3">10UH</text>
<text x="179.4" y="101.8" transform="rotate(-90 179.4 101.8)">2</text>
<text x="179.4" y="96.4" transform="rotate(-90 179.4 96.4)">1</text>
<text x="180.3" y="100.8">C51</text>
<text x="180.3" y="96.7">10UF</text>
<text x="184.9" y="101.8" transform="rotate(-90 184.9 101.8)">2</text>
<text x="184.9" y="96.4" transform="rotate(-90 184.9 96.4)">1</text>
<text x="185.3" y="97.5">10NF</text>
<text x="185.3" y="100.7">C30</text>
<text x="190.3" y="101.8" transform="rotate(-90 190.3 101.8)">1</text>
<text x="190.3" y="96.4" transform="rotate(-90 190.3 96.4)">2</text>
<text x="190.8" y="97.4">0.1UF</text>
<text x="190.8" y="100.7">C29</text>
<text x="195.8" y="101.8" transform="rotate(-90 195.8 101.8)">2</text>
<text x="195.8" y="96.4" transform="rotate(-90 195.8 96.4)">1</text>
<text x="196.3" y="97.4">10NF</text>
<text x="196.3" y="100.7">C47</text>
<text x="201.3" y="101.8" transform="rotate(-90 201.3 101.8)">1</text>
<text x="201.3" y="96.4" transform="rotate(-90 201.3 96.4)">2</text>
<text x="201.8" y="100.7">C49</text>
<text x="201.9" y="97.4">0.1UF</text>
<text x="206.8" y="101.8" transform="rotate(-90 206.8 101.8)">2</text>
<text x="206.8" y="96.4" transform="rotate(-90 206.8 96.4)">1</text>
<text x="207.2" y="97.4">10NF</text>
<text x="207.2" y="100.7">C46</text>
<text x="212.3" y="101.8" transform="rotate(-90 212.3 101.8)">1</text>
<text x="212.3" y="96.4" transform="rotate(-90 212.3 96.4)">2</text>
<text x="212.7" y="97.4">0.1UF</text>
<text x="212.7" y="100.7">C43</text>
<text x="217.8" y="101.8" transform="rotate(-90 217.8 101.8)">2</text>
<text x="217.8" y="96.4" transform="rotate(-90 217.8 96.4)">1</text>
<text x="218.2" y="97.4">10NF</text>
<text x="218.2" y="100.7">C48</text>
<text x="223.3" y="101.8" transform="rotate(-90 223.3 101.8)">1</text>
<text x="223.3" y="96.4" transform="rotate(-90 223.3 96.4)">2</text>
<text x="223.7" y="97.4">0.1UF</text>
<text x="223.7" y="100.7">C50</text>
<text x="79.2" y="107.2" transform="rotate(-90 79.2 107.2)">1</text>
<text x="83.1" y="104">C23</text>
<text x="83.1" y="105.6">1UF</text>
<text x="95.3" y="102.1">EN</text>
<text x="110.8" y="106.1" transform="rotate(-90 110.8 106.1)">1</text>
<text x="113.3" y="102.9">130K</text>
<text x="121.8" y="104.5" transform="rotate(-90 121.8 104.5)">1</text>
<text x="125.6" y="102.9">1UF</text>
<text x="139.6" y="103.2">EMC Filter</text>
<text x="93" y="109.4">2</text>
<text x="95.3" y="110.3">GND</text>
<text x="99.9" y="110.3">ADJ</text>
<text x="103.8" y="109.4">4</text>
<text x="111.3" y="109.5">V1P8_7511_ADJ</text>
<text x="136.9" y="113.5">1</text>
<text x="139.5" y="111.7">F8</text>
<text x="146.3" y="113.5">3</text>
<text x="149.7" y="113.6">PVDD_7511_F</text>
<text x="163.2" y="111.5">L5</text>
<text x="180.7" y="112.9" transform="rotate(-90 180.7 112.9)">1</text>
<text x="181.7" y="113.2">10UF</text>
<text x="186.2" y="112.9" transform="rotate(-90 186.2 112.9)">1</text>
<text x="191.7" y="112.9" transform="rotate(-90 191.7 112.9)">2</text>
<text x="192.2" y="113.9">0.1UF</text>
<text x="197.2" y="112.9" transform="rotate(-90 197.2 112.9)">1</text>
<text x="197.6" y="113.9">10NF</text>
<text x="202.7" y="112.9" transform="rotate(-90 202.7 112.9)">2</text>
<text x="203.2" y="113.9">0.1UF</text>
<text x="208.4" y="111.5">PVDD_7511</text>
<text x="218.2" y="111.5">8,9</text>
<text x="110.8" y="114.2" transform="rotate(-90 110.8 114.2)">2</text>
<text x="113.3" y="116.3">R2</text>
<text x="113.3" y="118">50K</text>
<text x="139.2" y="114.4">IN</text>
<text x="139.6" y="119.6">EMC Filter</text>
<text x="141.9" y="117.2">GND</text>
<text x="142" y="114.4">OUT</text>
<text x="146.3" y="116.3">2</text>
<text x="163.2" y="115.8">10UH</text>
<text x="180.7" y="118.2" transform="rotate(-90 180.7 118.2)">2</text>
<text x="181.7" y="117.3">C9</text>
<text x="186.2" y="118.2" transform="rotate(-90 186.2 118.2)">2</text>
<text x="186.6" y="114">10NF</text>
<text x="186.6" y="117.2">C32</text>
<text x="191.7" y="118.2" transform="rotate(-90 191.7 118.2)">1</text>
<text x="192.2" y="117.2">C38</text>
<text x="197.2" y="118.2" transform="rotate(-90 197.2 118.2)">2</text>
<text x="197.6" y="117.2">C37</text>
<text x="202.7" y="118.2" transform="rotate(-90 202.7 118.2)">1</text>
<text x="203.1" y="117.2">C31</text>
<text x="110.8" y="121.2" transform="rotate(-90 110.8 121.2)">1</text>
<text x="136.9" y="128.6">1</text>
<text x="139.2" y="129.5">IN</text>
<text x="139.5" y="126.7">F7</text>
<text x="142" y="129.5">OUT</text>
<text x="146.3" y="131.4">2</text>
<text x="146.3" y="128.6">3</text>
<text x="149.7" y="128.7">BGVDD_7511_F</text>
<text x="163.2" y="126.6">L3</text>
<text x="163.2" y="130.9">10UH</text>
<text x="180.7" y="127.9" transform="rotate(-90 180.7 127.9)">1</text>
<text x="181.7" y="128.3">10UF</text>
<text x="187.6" y="127.9" transform="rotate(-90 187.6 127.9)">1</text>
<text x="188" y="129.1">10NF</text>
<text x="193.1" y="127.9" transform="rotate(-90 193.1 127.9)">2</text>
<text x="193.5" y="128.9">0.1UF</text>
<text x="200.2" y="126.6">BGVDD_7511</text>
<text x="210.9" y="126.6">8</text>
<text x="139.6" y="134.7">EMC Filter</text>
<text x="141.9" y="132.2">GND</text>
<text x="180.7" y="133.3" transform="rotate(-90 180.7 133.3)">2</text>
<text x="181.7" y="132.4">C5</text>
<text x="187.6" y="133.3" transform="rotate(-90 187.6 133.3)">2</text>
<text x="188" y="132.2">C26</text>
<text x="193.1" y="133.3" transform="rotate(-90 193.1 133.3)">1</text>
<text x="193.5" y="132.2">C6</text>
<text x="136.9" y="143.7">1</text>
<text x="139.5" y="141.9">F9</text>
<text x="146.3" y="143.7">3</text>
<text x="149.7" y="143.8">AVDD_7511_F</text>
<text x="161.8" y="141.7">L7</text>
<text x="218.1" y="143.1">AVDD_7511</text>
<text x="227.8" y="143.1">8</text>
<text x="139.2" y="144.6">IN</text>
<text x="139.6" y="149.8">EMC Filter</text>
<text x="141.9" y="147.3">GND</text>
<text x="142" y="144.6">OUT</text>
<text x="146.3" y="146.4">2</text>
<text x="161.8" y="146">10UH</text>
<text x="179.4" y="149.8" transform="rotate(-90 179.4 149.8)">2</text>
<text x="179.4" y="144.4" transform="rotate(-90 179.4 144.4)">1</text>
<text x="180.3" y="148.8">C45</text>
<text x="180.3" y="144.7">10UF</text>
<text x="184.9" y="149.8" transform="rotate(-90 184.9 149.8)">2</text>
<text x="184.9" y="144.4" transform="rotate(-90 184.9 144.4)">1</text>
<text x="185.3" y="145.5">10NF</text>
<text x="185.3" y="148.7">C8</text>
<text x="190.3" y="149.8" transform="rotate(-90 190.3 149.8)">1</text>
<text x="190.3" y="144.4" transform="rotate(-90 190.3 144.4)">2</text>
<text x="190.8" y="145.4">0.1UF</text>
<text x="190.8" y="148.7">C27</text>
<text x="195.8" y="149.8" transform="rotate(-90 195.8 149.8)">2</text>
<text x="195.8" y="144.4" transform="rotate(-90 195.8 144.4)">1</text>
<text x="196.3" y="145.4">10NF</text>
<text x="196.3" y="148.7">C7</text>
<text x="201.3" y="149.8" transform="rotate(-90 201.3 149.8)">1</text>
<text x="201.3" y="144.4" transform="rotate(-90 201.3 144.4)">2</text>
<text x="201.8" y="148.7">C28</text>
<text x="201.9" y="145.4">0.1UF</text>
<text x="206.8" y="149.8" transform="rotate(-90 206.8 149.8)">2</text>
<text x="206.8" y="144.4" transform="rotate(-90 206.8 144.4)">1</text>
<text x="207.2" y="145.4">10NF</text>
<text x="207.2" y="148.7">C42</text>
<text x="212.3" y="149.8" transform="rotate(-90 212.3 149.8)">1</text>
<text x="212.3" y="144.4" transform="rotate(-90 212.3 144.4)">2</text>
<text x="212.7" y="145.4">0.1UF</text>
<text x="212.7" y="148.7">C40</text>
<text x="171.4" y="167.1">8,9</text>
<text x="176" y="167.1">PVDD_7511</text>
<text x="187.9" y="170.5">L4</text>
<text x="215.3" y="173.3">PLVDD_7511</text>
<text x="225.8" y="173.3">8</text>
<text x="187.9" y="174.8">10UH</text>
<text x="199.9" y="180" transform="rotate(-90 199.9 180)">2</text>
<text x="199.9" y="174.6" transform="rotate(-90 199.9 174.6)">1</text>
<text x="200.9" y="179">C44</text>
<text x="200.9" y="174.9">10UF</text>
<text x="209.5" y="180" transform="rotate(-90 209.5 180)">2</text>
<text x="209.5" y="174.6" transform="rotate(-90 209.5 174.6)">1</text>
<text x="210" y="178.9">0.1UF</text>
<text x="210" y="175.6">C39</text>
<text x="226.3" y="198.6">Title</text>
<text x="226.3" y="202.7">Size</text>
<text x="231.8" y="202.7">Document Number</text>
<text x="231.8" y="200">ADV7511 POWER</text>
<text x="271.6" y="202.7">Rev</text>
<text x="226.3" y="206.9">Date:</text>
<text x="227.7" y="204.1">C</text>
<text x="231.8" y="204.1">Advantiv™ EVAL-ADV7612-7511 Video Evaluation Board</text>
<text x="233.4" y="206.9">Monday, March 21, 2011</text>
<text x="253.7" y="206.9">Sheet</text>
<text x="260.6" y="206.9">9</text>
<text x="264.7" y="206.9">of</text>
<text x="268.8" y="206.9">14</text>
<text x="272.9" y="204.1">0.1</text>
</g>
<g font-size="1">
<text x="28.8" y="1">5</text>
<text x="83.7" y="1">4</text>
<text x="138.5" y="1">3</text>
<text x="193.4" y="1">2</text>
<text x="248.2" y="1">1</text>
<text x=".3" y="27.9">D</text>
<text x="276" y="27.9">D</text>
<text x=".3" y="79.4">C</text>
<text x="276" y="79.4">C</text>
<text x=".3" y="130.8">B</text>
<text x="276" y="130.8">B</text>
<text x=".3" y="182.2">A</text>
<text x="276" y="182.2">A</text>
<text x="28.8" y="208.1">5</text>
<text x="83.7" y="208.1">4</text>
<text x="138.5" y="208.1">3</text>
<text x="193.4" y="208.1">2</text>
<text x="248.2" y="208.1">1</text>
</g>
</svg>
